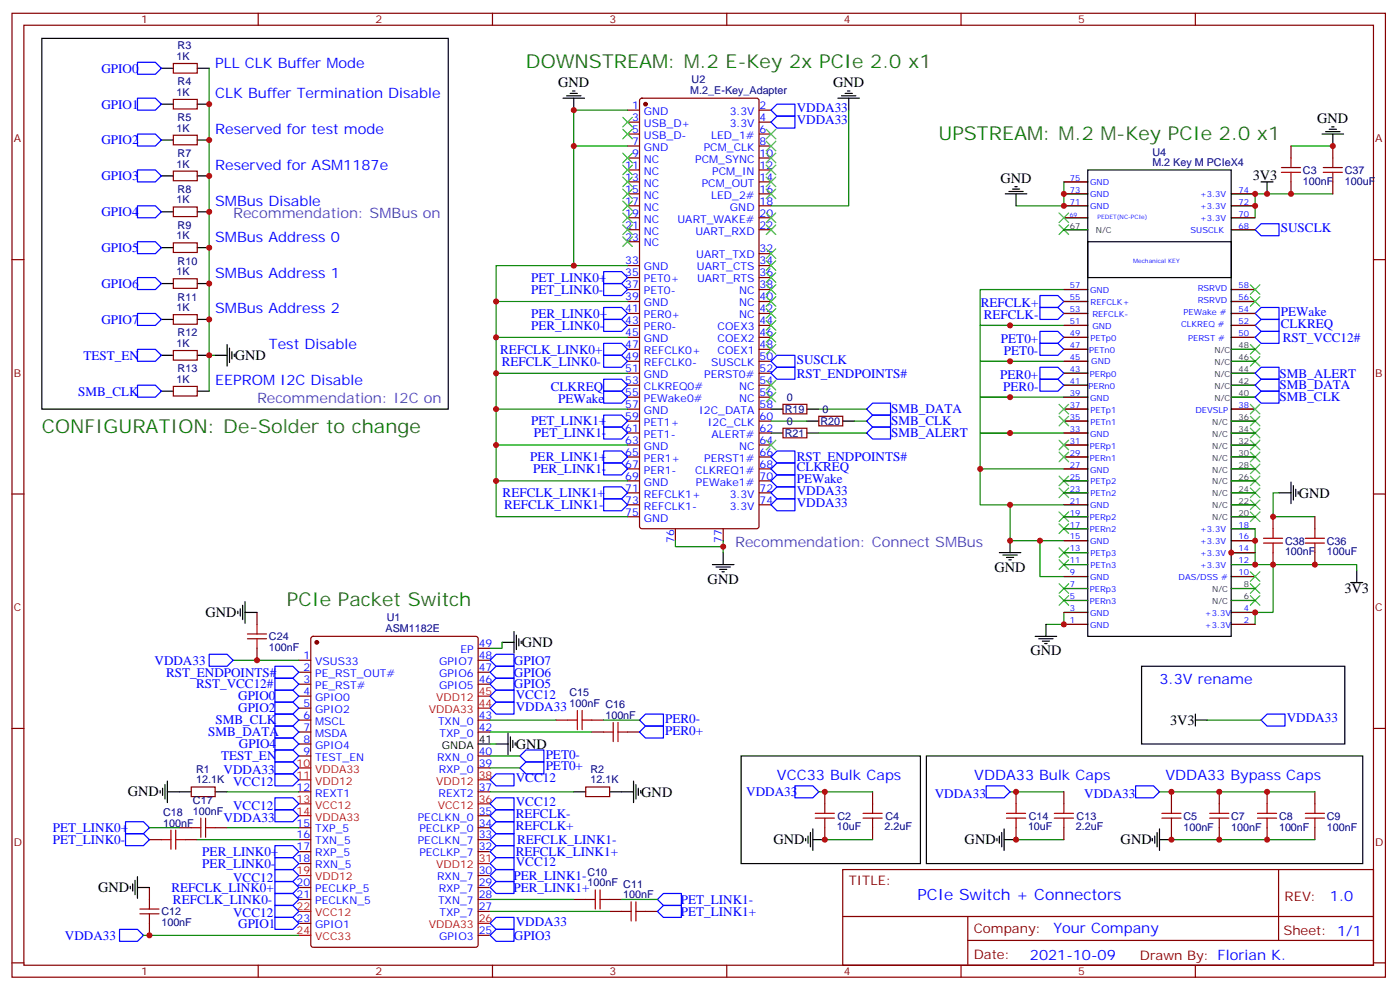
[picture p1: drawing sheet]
<svg xmlns="http://www.w3.org/2000/svg" width="413mm" height="292mm" viewBox="0 0 413 292" stroke-linecap="round" stroke-linejoin="round" font-family="sans-serif">
<g fill="none" stroke="#870000" stroke-width=".35">
<path d="M3.5 3.9h405.4v284.4h-405.4zM7.1 7.4h398.2v277.3h-398.2zM51.2 18.7h7v2.9h-7zM76.2 3.9v3.5M145.3 3.9v3.5M214.5 3.9v3.5M283.6 3.9v3.5M352.8 3.9v3.5M51.2 29.3h7v2.8h-7zM51.2 39.9h7v2.8h-7zM185.2 32.5h3.5M185.2 36h3.5"/>
<path d="M185.2 39.5h3.5M189 29.2l.4-.2h33.9l.7 .4v125.9l-.4 .6-34.2 .1-.6-.5-.1-125.8zM224 32.5h3.5M224 36h3.5M224 39.5h3.5M51.2 50.5h7v2.8h-7zM185.2 57.2h3.5M185.2 53.7h3.5M185.2 43.1h3.5M185.2 46.6h3.5M185.2 50.1h3.5M224 57.2h3.5"/>
<path d="M224 53.7h3.5M224 43.1h3.5M224 46.6h3.5M224 50.1h3.5M314 57.2h7M314 53.7h7M363.4 57.2h7M381 43.1v3.5M381 53.7v3.5M393.3 43.1v3.5M393.3 53.7v3.5M3.5 76.6h3.6"/>
<path d="M51.2 61.1h7v2.8h-7zM51.2 71.6h7v2.9h-7zM185.2 67.8h3.5M185.2 64.2h3.5M185.2 60.7h3.5M185.2 71.3h3.5M185.2 78.4h3.5M224 67.8h3.5M224 64.2h3.5M224 60.7h3.5M224 78.4h3.5M224 74.8h3.5"/>
<path d="M314 64.2h7M314 60.7h7M363.4 67.8h7M363.4 64.2h7M363.4 60.7h7M405.3 76.6h3.6M51.2 82.2h7v2.9h-7zM51.2 92.8h7v2.8h-7zM185.2 99.5h3.5M185.2 96h3.5M185.2 92.5h3.5M185.2 88.9h3.5"/>
<path d="M185.2 85.4h3.5M185.2 81.9h3.5M224 99.5h3.5M224 96h3.5M224 92.5h3.5M224 88.9h3.5M224 85.4h3.5M224 81.9h3.5M314 99.5h7M314 96h7M314 92.5h7M314 88.9h7"/>
<path d="M314 85.4h7M363.4 99.5h7M363.4 96h7M363.4 92.5h7M363.4 88.9h7M363.4 85.4h7M51.2 103.4h7v2.8h-7zM51.2 114h7v2.8h-7zM185.2 117.2h3.5M185.2 113.6h3.5M185.2 110.1h3.5M185.2 106.6h3.5"/>
<path d="M185.2 103h3.5M224 117.2h3.5M224 113.6h3.5M224 110.1h3.5M224 106.6h3.5M224 103h3.5M231.1 119.3h7v2.8h-7zM314 117.2h7M314 113.6h7M314 110.1h7M314 106.6h7M314 103h7"/>
<path d="M185.2 138.3h3.5M185.2 134.8h3.5M185.2 131.3h3.5M185.2 127.7h3.5M185.2 124.2h3.5M185.2 120.7h3.5M224 138.3h3.5M224 134.8h3.5M224 131.3h3.5M224 127.7h3.5M224 124.2h3.5M224 120.7h3.5"/>
<path d="M231.1 126.3h7v2.9h-7zM241.7 122.8h7v2.8h-7zM314 138.3h7M314 134.8h7M314 131.3h7M314 127.7h7M314 124.2h7M314 120.7h7M363.4 120.7h7M3.5 145.7h3.6M185.2 152.4h3.5M185.2 148.9h3.5"/>
<path d="M185.2 145.4h3.5M185.2 141.9h3.5M199.3 156v3.5M213.4 156v3.5M224 148.9h3.5M224 145.4h3.5M224 141.9h3.5M314 159.5h7M314 156h7M314 152.4h7M314 148.9h7M314 145.4h7"/>
<path d="M314 141.9h7M363.4 159.5h7M363.4 156h7M375.7 152.4v3.6M388.1 152.4v3.6M405.3 145.7h3.6M314 177.1h7M314 173.6h7M314 170.1h7M314 166.5h7M314 163h7M363.4 170.1h7"/>
<path d="M363.4 166.5h7M363.4 163h7M375.7 163v3.5M388.1 163v3.5M75.8 180.7v3.5M75.8 191.2v3.6M88.2 194.8h3.5M88.2 198.3h3.5M92 187.9l.4-.2h48l.7 .4v90.6l-.5 .7h-48.2l-.6-.4-.1-90.6zM141.1 194.8h3.5M141.1 198.3h3.5M141.1 191.2h3.5"/>
<path d="M314 184.2h7M314 180.7h7M363.4 184.2h7M363.4 180.7h7M3.5 214.9h3.6M88.2 201.8h3.5M88.2 205.4h3.5M88.2 208.9h3.5M88.2 212.4h3.5M88.2 215.9h3.5M88.2 219.5h3.5M141.1 201.8h3.5"/>
<path d="M141.1 212.4h3.5M141.1 215.9h3.5M164 212.4h3.6M174.6 212.4h3.6M174.6 215.9h3.6M185.2 215.9h3.5M405.3 214.9h3.6M56.4 232.2h7.1v2.8h-7.1zM88.2 223h3.5M88.2 233.6h3.5M141.1 223h3.5M141.1 233.6h3.5"/>
<path d="M141.1 226.5h3.5M172.9 232.2h7v2.8h-7zM243.4 233.6v3.5M257.5 233.6v3.5M299.9 233.6v3.5M314 233.6v3.5M345.7 233.6v3.5M359.8 233.6v3.5M373.9 233.6v3.5M388.1 233.6v3.5M44.1 247.7h3.5M52.9 244.2h3.5"/>
<path d="M54.7 247.7h3.5M63.5 244.2h3.5M88.2 244.2h3.5M88.2 247.7h3.5M88.2 251.2h3.5M88.2 254.7h3.5M141.1 244.2h3.5M141.1 247.7h3.5M141.1 251.2h3.5M141.1 258.3h3.5M141.1 240.6h3.5M243.4 244.2v3.5"/>
<path d="M248.7 256.5h156.6v28.2h-156.6zM257.5 244.2v3.5M299.9 244.2v3.5M314 244.2v3.5M345.7 244.2v3.5M359.8 244.2v3.5M373.9 244.2v3.5M377.3 256.5v20.9M388.1 244.2v3.5M44.1 261.8v3.5M44.1 272.4v3.5M88.2 261.8h3.5"/>
<path d="M88.2 265.3h3.5M88.2 272.4h3.5M141.1 261.8h3.5M141.1 265.3h3.5M141.1 275.9h3.5M141.1 268.9h3.5M169.3 265.3h3.6M179.9 265.3h3.5M179.9 268.9h3.5M190.5 268.9h3.5M248.7 270.4h156.5M285.6 277.4h119.6"/>
<path d="M285.6 270.4v14.1M3.5 284h3.6M76.2 284.7v3.6M145.3 284.7v3.6M214.5 284.7v3.6M283.6 284.7v3.6M352.8 284.7v3.6M405.3 284h3.6"/>
</g>
<g fill="#870000" stroke="#870000" stroke-width=".35">
<circle cx="93.5" cy="189.5" r=".53"/>
<circle cx="190.5" cy="30.7" r=".53"/>
</g>
<g fill="none" stroke="#f00" stroke-width=".35">
<path d="M141.1 208.9h3.5M141.1 205.4h3.5M88.2 226.5h3.5M88.2 230h3.5M88.2 237.1h3.5M141.1 230h3.5M141.1 237.1h3.5M88.2 240.6h3.5M88.2 258.3h3.5M141.1 254.7h3.5M88.2 268.9h3.5M88.2 275.9h3.5"/>
<path d="M141.1 272.4h3.5"/>
</g>
<g fill="none" stroke="#000" stroke-width=".35">
<path d="M12.3 11.3h120v109.4h-120zM47.6 20.1h3.6M47.6 30.7h3.6M58.2 20.1h3.5M58.2 30.7h3.5M166.2 29h6.3M167.2 28.3h4.2M168.3 27.6h2.1M169 26.8h.7M169.3 29v3.5M247.3 29h6.3M248.4 28.3h4.2"/>
<path d="M249.4 27.6h2.1M250.1 26.8h.7M250.5 29v3.5M390.2 39.5h6.3M391.2 38.8h4.3M392.3 38.1h2.1M393 37.4h.7M393.3 39.5v3.6M47.6 41.3h3.6M47.6 51.9h3.6M58.2 41.3h3.5M58.2 51.9h3.5"/>
<path d="M296.7 57.2h6.3M297.7 56.5h4.3M298.8 55.8h2.1M299.5 55.1h.7M299.9 57.2v3.5M321 50.1h42.4v137.6h-42.4zM372.2 53.7h3.5M373.9 53.7v3.5M47.6 62.5h3.6M47.6 73.1h3.6M58.2 62.5h3.5M58.2 73.1h3.5"/>
<path d="M321 71.3h42.4v10.6h-42.4zM47.6 83.6h3.6M47.6 94.2h3.6M58.2 83.6h3.5M58.2 94.2h3.5M47.6 104.8h3.6M47.6 115.4h3.6M58.2 104.8h3.5M58.2 115.4h3.5M63.5 104.8h3.5M67 101.6v6.4M67.7 102.7v4.2"/>
<path d="M68.4 103.8v2.1M69.1 104.5v.7M227.5 120.7h3.6M227.5 127.7h3.6M238.1 120.7h3.6M238.1 124.2h3.6M238.1 127.7h3.6M248.7 124.2h3.5M298.1 159.5v3.5M377.5 145.4h3.5M381 142.2v6.4M381.7 143.3v4.2"/>
<path d="M382.4 144.3v2.1M383.1 145v.7M70.9 179.6v2.1M71.6 178.5v4.3M72.3 177.5v6.3M210.3 166.5h6.3M211.3 167.3h4.2M212.4 168h2.1M213.1 168.7h.7M213.4 163v3.5M294.9 163h6.4M296 163.7h4.2"/>
<path d="M297 164.4h2.2M297.7 165.1h.7M398.6 171.8h3.6M400.4 168.3v3.5M70.2 180.3v.7M72.3 180.7h3.5M148.2 189.5h3.5M151.7 186.3v6.4M152.4 187.4v4.2M153.1 188.4v2.1M153.8 189.1v.7M305.5 187.7h6.4"/>
<path d="M306.6 188.4h4.2M307.6 189.1h2.1M308.3 189.8h.7M308.7 184.2v3.5M336.9 196.5h60v23h-60zM141.1 219.5h3.5M146.4 219.5h3.5M149.9 216.3v6.3M150.6 217.3v4.3M151.3 218.4v2.1M152 219.1v.7M352.8 212.4h3.5"/>
<path d="M352.8 210.6v3.6M47.3 233.2v.7M48 232.5v2.1M48.7 231.5v4.2M49.4 233.6h7M49.4 230.4v6.3M63.5 233.6h3.5M169.3 233.6h3.6M179.9 233.6h7.1M187 230.4v6.3M187.7 231.5v4.2M188.4 232.5v2.1"/>
<path d="M189.1 233.2v.7M218.7 223h52.9v31.7h-52.9zM273.4 223h128.8v31.7h-128.8zM39.9 259.7v4.2M40.6 258.6v6.4M237.8 247.3v.7M238.5 246.6v2.1M239.2 245.6v4.2M239.9 247.7h3.5M239.9 244.5v6.4M294.2 247.3v.7M294.9 246.6v2.1"/>
<path d="M295.6 245.6v4.2M296.3 247.7h3.6M296.3 244.5v6.4M340.1 247.3v.7M340.8 246.6v2.1M341.5 245.6v4.2M342.2 247.7h3.5M342.2 244.5v6.4M38.5 261.4v.7M39.2 260.7v2.2M40.6 261.8h3.5"/>
</g>
<g fill="none" stroke="#3c3" stroke-width=".35">
<path d="M183.8 34.6l2.8 2.8M183.8 38.1l2.8 2.9M186.6 34.6l-2.8 2.8M186.6 38.1l-2.8 2.9M226.1 38.1l2.9 2.9M229 38.1l-2.9 2.9M183.8 59.3l2.8 2.8M183.8 55.8l2.8 2.8M183.8 52.2l2.8 2.9M183.8 48.7l2.8 2.8M183.8 45.2l2.8 2.8M186.6 59.3l-2.8 2.8"/>
<path d="M186.6 55.8l-2.8 2.8M186.6 52.2l-2.8 2.9M186.6 48.7l-2.8 2.8M186.6 45.2l-2.8 2.8M226.1 41.7l2.9 2.8M226.1 45.2l2.9 2.8M226.1 48.7l2.9 2.8M226.1 52.2l2.9 2.9M226.1 55.8l2.9 2.8M229 41.7l-2.9 2.8M229 45.2l-2.9 2.8M229 48.7l-2.9 2.8"/>
<path d="M229 52.2l-2.9 2.9M229 55.8l-2.9 2.8M183.8 69.9l2.8 2.8M183.8 66.4l2.8 2.8M183.8 62.8l2.8 2.9M186.6 69.9l-2.8 2.8M186.6 66.4l-2.8 2.8M186.6 62.8l-2.8 2.9M226.1 62.8l2.9 2.9M226.1 66.4l2.9 2.8M226.1 73.4l2.9 2.8M226.1 76.9l2.9 2.9"/>
<path d="M229 62.8l-2.9 2.9M229 66.4l-2.9 2.8M229 73.4l-2.9 2.8M229 76.9l-2.9 2.9M312.6 66.4l2.8 2.8M312.6 62.8l2.8 2.9M315.4 66.4l-2.8 2.8M315.4 62.8l-2.8 2.9M226.1 80.5l2.9 2.8M226.1 84l2.9 2.8M226.1 87.5l2.9 2.8M226.1 91.1l2.9 2.8"/>
<path d="M226.1 94.6l2.9 2.8M226.1 98.1l2.9 2.8M229 80.5l-2.9 2.8M229 84l-2.9 2.8M229 87.5l-2.9 2.8M229 91.1l-2.9 2.8M229 94.6l-2.9 2.8M229 98.1l-2.9 2.8M369 84l2.8 2.8M369 87.5l2.8 2.8M371.8 84l-2.8 2.8M371.8 87.5l-2.8 2.8"/>
<path d="M226.1 101.6l2.9 2.9M226.1 112.2l2.9 2.8M226.1 115.7l2.9 2.9M229 101.6l-2.9 2.9M229 112.2l-2.9 2.8M229 115.7l-2.9 2.9M312.6 119.3l2.8 2.8M315.4 119.3l-2.8 2.8M369 101.6l2.8 2.9M369 105.2l2.8 2.8M369 119.3l2.8 2.8M371.8 101.6l-2.8 2.9"/>
<path d="M371.8 105.2l-2.8 2.8M371.8 119.3l-2.8 2.8M226.1 129.9l2.9 2.8M229 129.9l-2.9 2.8M312.6 122.8l2.8 2.8M312.6 129.9l2.8 2.8M312.6 133.4l2.8 2.8M315.4 122.8l-2.8 2.8M315.4 129.9l-2.8 2.8M315.4 133.4l-2.8 2.8M369 122.8l2.8 2.8M369 126.3l2.8 2.9"/>
<path d="M369 129.9l2.8 2.8M369 133.4l2.8 2.8M369 136.9l2.8 2.8M371.8 122.8l-2.8 2.8M371.8 126.3l-2.8 2.9M371.8 129.9l-2.8 2.8M371.8 133.4l-2.8 2.8M371.8 136.9l-2.8 2.8M312.6 140.4l2.8 2.9M312.6 144l2.8 2.8M312.6 151l2.8 2.8M312.6 154.6l2.8 2.8"/>
<path d="M315.4 140.4l-2.8 2.9M315.4 144l-2.8 2.8M315.4 151l-2.8 2.8M315.4 154.6l-2.8 2.8M369 140.4l2.8 2.9M369 144l2.8 2.8M369 147.5l2.8 2.8M369 151l2.8 2.8M371.8 140.4l-2.8 2.9M371.8 144l-2.8 2.8M371.8 147.5l-2.8 2.8M371.8 151l-2.8 2.8"/>
<path d="M312.6 161.6l2.8 2.8M312.6 165.1l2.8 2.9M312.6 172.2l2.8 2.8M312.6 175.7l2.8 2.8M315.4 161.6l-2.8 2.8M315.4 165.1l-2.8 2.9M315.4 172.2l-2.8 2.8M315.4 175.7l-2.8 2.8M369 172.2l2.8 2.8M369 175.7l2.8 2.8M369 168.7l2.8 2.8M371.8 172.2l-2.8 2.8"/>
<path d="M371.8 175.7l-2.8 2.8M371.8 168.7l-2.8 2.8"/>
</g>
<g fill="none" stroke="#008700" stroke-width=".35">
<path d="M61.7 20.1v84.7h1.8M185.2 32.5h-15.9v45.9h15.9M250.5 32.5v28.2h-23M169.3 43.1h15.9M314 57.2h7M321 53.7h-7v7h-14.1M363.4 57.2h7M381 43.1h12.3M393.3 57.2h-22.9v7h-7M169.3 78.4h-22.9v10.5h38.8M314 64.2h7M314 60.7h7"/>
<path d="M314 67.8h7M363.4 60.7h7M363.4 67.8h7M146.4 88.9v63.5h38.8M146.4 99.5h38.8M314 92.5h7M314 88.9h7M314 99.5h7M321 85.4h-31.7v10.6h8.8M321 96h-31.7v10.6h8.8M363.4 85.4h7M363.4 88.9h7"/>
<path d="M363.4 92.5h7M363.4 96h7M363.4 99.5h7M61.7 104.8v10.6M146.4 110.1h38.8M314 103h7M314 110.1h7M314 113.6h7M321 117.2h-31.7v10.5h8.8M321 106.6h-31.7v10.6h8.8M363.4 103h7M363.4 110.1h7"/>
<path d="M363.4 113.6h7M363.4 117.2h7M363.4 106.6h7M146.4 120.7h38.8M146.4 131.3h38.8M227.5 124.2h10.6M241.7 120.7h14.1M241.7 127.7h14.1M252.2 124.2h3.6M289.3 138.3h31.7M314 120.7h7M314 124.2h7"/>
<path d="M314 134.8h7M314 131.3h7M321 127.7h-31.7v21.2h8.8M363.4 120.7h7M363.4 124.2h7M363.4 134.8h7M363.4 131.3h7M363.4 138.3h7M363.4 127.7h7M146.4 141.9h38.8M199.3 159.5v1.8h14.1M213.4 159.5v3.5"/>
<path d="M306.9 159.5v10.6h14.1M314 141.9h7M314 145.4h7M314 152.4h7M314 156h7M321 148.9h-22.9v10.6h22.9M363.4 159.5h7v3.5h-7h7v3.5M363.4 156h7v3.5M363.4 141.9h7M363.4 145.4h7M363.4 152.4h7M363.4 148.9h7"/>
<path d="M377.5 145.4h-1.8v7h12.4M314 163h7M314 166.5h7M314 173.6h7M314 177.1h7M363.4 170.1h7M363.4 166.5h12.3M363.4 173.6h7M363.4 177.1h7M400.4 168.3v-1.8h-24.7v14.2h-5.3M68.8 194.8h19.4M148.2 189.5v1.7h-3.6"/>
<path d="M314 184.2h7M321 180.7h-7v3.5h-5.3M363.4 180.7h7v3.5h-7M144.6 219.5h1.8M144.6 212.4h19.4M144.6 215.9h30M178.2 212.4h10.5M356.3 212.4h15.9M67 233.6h21.2M144.6 233.6h24.7M144.6 223h8.9M144.6 226.5h8.9"/>
<path d="M241.7 233.6h15.8M298.1 233.6h15.9M342.2 233.6h45.9M44.1 244.2h8.8M58.2 247.7h30M67 244.2h21.2M243.4 247.7h14.1M299.9 247.7h14.1M345.7 247.7h42.4M42.3 275.9h45.9M144.6 265.3h24.7M144.6 268.9h35.3"/>
<path d="M183.4 265.3h10.6"/>
</g>
<g fill="none" stroke="#00f" stroke-width=".35">
<path d="M40.6 18.4h5.3l1.7 1.7-1.7 1.8h-5.3zM40.6 29h5.3l1.7 1.7-1.7 1.8h-5.3zM40.6 39.5h5.3l1.7 1.8-1.7 1.8h-5.3zM227.5 32.5l1.8-1.8h5.3v3.6h-5.3zM227.5 36l1.8-1.7h5.3v3.5h-5.3zM40.6 50.1h5.3l1.7 1.8-1.7 1.8h-5.3zM40.6 60.7h5.3l1.7 1.8-1.7 1.7h-5.3zM40.6 71.3h5.3l1.7 1.8-1.7 1.7h-5.3zM370.4 67.8l1.8-1.8h5.3v3.5h-5.3zM40.6 81.9h5.3l1.7 1.7-1.7 1.8h-5.3zM40.6 92.5h5.3l1.7 1.7-1.7 1.8h-5.3zM178.2 80.1h5.2l1.8 1.8-1.8 1.7h-5.2z"/>
<path d="M178.2 83.6h5.2l1.8 1.8-1.8 1.8h-5.2zM178.2 90.7h5.2l1.8 1.8-1.8 1.7h-5.2zM178.2 94.2h5.2l1.8 1.8-1.8 1.8h-5.2zM306.9 97.8h5.3l1.8 1.7-1.8 1.8h-5.3zM306.9 90.7h5.3l1.8 1.8-1.8 1.7h-5.3zM306.9 87.2h5.3l1.8 1.7-1.8 1.8h-5.3zM370.4 92.5l1.8-1.8h5.3v3.5h-5.3zM370.4 96l1.8-1.8h5.3v3.6h-5.3zM370.4 99.5l1.8-1.7h5.3v3.5h-5.3zM40.6 103h5.3l1.7 1.8-1.7 1.8h-5.3zM40.6 113.6h5.3l1.7 1.8-1.7 1.8h-5.3zM178.2 111.9h5.2l1.8 1.7-1.8 1.8h-5.2z"/>
<path d="M178.2 115.4h5.2l1.8 1.8-1.8 1.7h-5.2zM178.2 101.3h5.2l1.8 1.7-1.8 1.8h-5.2zM178.2 104.8h5.2l1.8 1.8-1.8 1.7h-5.2zM227.5 110.1l1.8-1.8h5.3v3.6h-5.3zM227.5 106.6l1.8-1.8h5.3v3.5h-5.3zM306.9 111.9h5.3l1.8 1.7-1.8 1.8h-5.3zM306.9 108.3h5.3l1.8 1.8-1.8 1.8h-5.3zM306.9 101.3h5.3l1.8 1.7-1.8 1.8h-5.3zM370.4 110.1l1.8-1.8h5.3v3.6h-5.3zM370.4 113.6l1.8-1.7h5.3v3.5h-5.3zM370.4 117.2l1.8-1.8h5.3v3.5h-5.3zM178.2 122.4h5.2l1.8 1.8-1.8 1.8h-5.2z"/>
<path d="M178.2 126h5.2l1.8 1.7-1.8 1.8h-5.2zM178.2 136.6h5.2l1.8 1.7-1.8 1.8h-5.2zM178.2 133h5.2l1.8 1.8-1.8 1.8h-5.2zM227.5 138.3l1.8-1.7h5.3v3.5h-5.3zM227.5 134.8l1.8-1.8h5.3v3.6h-5.3zM255.8 127.7l1.7-1.7h5.3v3.5h-5.3zM255.8 120.7l1.7-1.8h5.3v3.5h-5.3zM255.8 124.2l1.7-1.8h5.3v3.6h-5.3zM178.2 147.1h5.2l1.8 1.8-1.8 1.8h-5.2zM178.2 143.6h5.2l1.8 1.8-1.8 1.7h-5.2zM227.5 141.9l1.8-1.8h5.3v3.5h-5.3zM227.5 145.4l1.8-1.8h5.3v3.5h-5.3z"/>
<path d="M227.5 148.9l1.8-1.8h5.3v3.6h-5.3zM61.7 193h5.3l1.8 1.8-1.8 1.7h-5.3zM81.1 196.5h5.3l1.8 1.8-1.8 1.8h-5.3zM144.6 198.3l1.8-1.8h5.3v3.6h-5.3zM144.6 194.8l1.8-1.8h5.3v3.5h-5.3zM81.1 203.6h5.3l1.8 1.8-1.8 1.7h-5.3zM81.1 207.1h5.3l1.8 1.8-1.8 1.7h-5.3zM81.1 217.7h5.3l1.8 1.8-1.8 1.7h-5.3zM81.1 214.2h5.3l1.8 1.7-1.8 1.8h-5.3zM81.1 210.6h5.3l1.8 1.8-1.8 1.8h-5.3zM81.1 200.1h5.3l1.8 1.7-1.8 1.8h-5.3zM144.6 208.9l1.8-1.8h5.3v3.5h-5.3z"/>
<path d="M144.6 205.4l1.8-1.8h5.3v3.5h-5.3zM146.4 200.1h5.3v3.5h-5.3l-1.8-1.8zM188.7 215.9l1.8-1.7h5.3v3.5h-5.3zM188.7 212.4l1.8-1.8h5.3v3.6h-5.3zM372.2 212.4l1.7-1.8h5.3v3.6h-5.3zM81.1 238.9h5.3l1.8 1.7-1.8 1.8h-5.3zM81.1 224.8h5.3l1.8 1.7-1.8 1.8h-5.3zM81.1 221.2h5.3l1.8 1.8-1.8 1.8h-5.3zM81.1 235.3h5.3l1.8 1.8-1.8 1.8h-5.3zM81.1 228.3h5.3l1.8 1.7-1.8 1.8h-5.3zM144.6 237.1l1.8-1.8h5.3v3.6h-5.3zM144.6 230l1.8-1.7h5.3v3.5h-5.3z"/>
<path d="M153.5 223l1.7-1.8h5.3v3.6h-5.3zM155.2 224.8h5.3v3.5h-5.3l-1.7-1.8zM234.6 231.8h5.3l1.8 1.8-1.8 1.7h-5.3zM291 231.8h5.3l1.8 1.8-1.8 1.7h-5.3zM335.1 231.8h5.3l1.8 1.8-1.8 1.7h-5.3zM37 242.4h5.3l1.8 1.8-1.8 1.7h-5.3zM37 245.9h5.3l1.8 1.8-1.8 1.7h-5.3zM81.1 249.4h5.3l1.8 1.8-1.8 1.8h-5.3zM81.1 253h5.3l1.8 1.7-1.8 1.8h-5.3zM81.1 256.5h5.3l1.8 1.8-1.8 1.7h-5.3zM144.6 244.2l1.8-1.8h5.3v3.5h-5.3zM144.6 240.6l1.8-1.7h5.3v3.5h-5.3z"/>
<path d="M144.6 251.2l1.8-1.8h5.3v3.6h-5.3zM144.6 247.7l1.8-1.8h5.3v3.5h-5.3zM144.6 254.7l1.8-1.7h5.3v3.5h-5.3zM146.4 256.5h5.3v3.5h-5.3l-1.8-1.7zM35.3 274.1h5.3l1.7 1.8-1.7 1.8h-5.3zM81.1 270.6h5.3l1.8 1.8-1.8 1.7h-5.3zM81.1 260h5.3l1.8 1.8-1.8 1.8h-5.3zM81.1 263.6h5.3l1.8 1.7-1.8 1.8h-5.3zM81.1 267.1h5.3l1.8 1.8-1.8 1.7h-5.3zM144.6 272.4l1.8-1.8h5.3v3.5h-5.3zM144.6 275.9l1.8-1.8h5.3v3.6h-5.3zM144.6 261.8l1.8-1.8h5.3v3.6h-5.3z"/>
<path d="M194 268.9l1.8-1.8h5.3v3.5h-5.3zM195.8 263.6h5.3v3.5h-5.3l-1.8-1.8z"/>
</g>
<g fill="none" stroke="#333" stroke-width=".35">
<path d="M314 67.8h7M363.4 117.2h7M363.4 113.6h7M363.4 110.1h7M363.4 106.6h7M363.4 103h7M363.4 138.3h7M363.4 134.8h7M363.4 131.3h7M363.4 127.7h7M363.4 124.2h7M363.4 152.4h7"/>
<path d="M363.4 148.9h7M363.4 145.4h7M363.4 141.9h7M363.4 177.1h7M363.4 173.6h7"/>
</g>
<g fill="none" stroke="#a10000" stroke-width=".35">
<path d="M378.2 50.8h5.6M378.2 49.4h5.6M381 46.6v2.8M381 50.8v2.9M390.5 50.8h5.7M390.5 49.4h5.7M393.3 46.6v2.8M393.3 50.8v2.9M372.9 158.8h5.6M375.7 156v2.8M385.2 158.8h5.7M388.1 156v2.8"/>
<path d="M372.9 160.2h5.6M375.7 160.2v2.8M385.2 160.2h5.7M388.1 160.2v2.8M73 188.4h5.7M73 187h5.7M75.8 184.2v2.8M75.8 188.4v2.8M167.6 212.4h2.8M170.4 209.6v5.6M171.8 209.6v5.6M171.8 212.4h2.8"/>
<path d="M178.2 215.9h2.8M181 213.1v5.7M182.4 213.1v5.7M182.4 215.9h2.8M240.6 239.9h5.6M243.4 237.1v2.8M254.7 239.9h5.6M257.5 237.1v2.8M297 239.9h5.7M299.9 237.1v2.8M311.1 239.9h5.7M314 237.1v2.8"/>
<path d="M342.9 239.9h5.6M345.7 237.1v2.8M357 239.9h5.7M359.8 237.1v2.8M371.1 239.9h5.7M373.9 237.1v2.8M385.2 239.9h5.7M388.1 237.1v2.8M47.6 247.7h2.8M50.4 244.9v5.6M51.9 244.9v5.6M51.9 247.7h2.8"/>
<path d="M56.4 244.2h2.9M59.3 241.3v5.7M60.7 241.3v5.7M60.7 244.2h2.8M240.6 241.3h5.6M243.4 241.3v2.9M254.7 241.3h5.6M257.5 241.3v2.9M297 241.3h5.7M299.9 241.3v2.9M311.1 241.3h5.7M314 241.3v2.9"/>
<path d="M342.9 241.3h5.6M345.7 241.3v2.9M357 241.3h5.7M359.8 241.3v2.9M371.1 241.3h5.7M373.9 241.3v2.9M385.2 241.3h5.7M388.1 241.3v2.9M41.3 269.6h5.6M41.3 268.1h5.6M44.1 265.3v2.8M44.1 269.6v2.8"/>
<path d="M172.9 265.3h2.8M175.7 262.5v5.6M177.1 262.5v5.6M177.1 265.3h2.8M183.4 268.9h2.9M186.3 266v5.7M187.7 266v5.7M187.7 268.9h2.8"/>
</g>
<g fill="#c00">
<circle cx="289.3" cy="138.3" r=".88"/>
<circle cx="370.4" cy="60.7" r=".88"/>
<circle cx="306.9" cy="159.5" r=".88"/>
<circle cx="314" cy="184.2" r=".88"/>
<circle cx="314" cy="60.7" r=".88"/>
<circle cx="314" cy="57.2" r=".88"/>
<circle cx="298.1" cy="96" r=".88"/>
<circle cx="298.1" cy="106.6" r=".88"/>
<circle cx="298.1" cy="117.2" r=".88"/>
<circle cx="298.1" cy="127.7" r=".88"/>
<circle cx="298.1" cy="148.9" r=".88"/>
<circle cx="298.1" cy="159.5" r=".88"/>
<circle cx="345.7" cy="233.6" r=".88"/>
<circle cx="359.8" cy="233.6" r=".88"/>
<circle cx="373.9" cy="233.6" r=".88"/>
<circle cx="345.7" cy="247.7" r=".88"/>
<circle cx="243.4" cy="247.7" r=".88"/>
<circle cx="243.4" cy="233.6" r=".88"/>
<circle cx="299.9" cy="233.6" r=".88"/>
<circle cx="299.9" cy="247.7" r=".88"/>
<circle cx="373.9" cy="247.7" r=".88"/>
<circle cx="359.8" cy="247.7" r=".88"/>
<circle cx="61.7" cy="30.7" r=".88"/>
<circle cx="61.7" cy="41.3" r=".88"/>
<circle cx="61.7" cy="51.9" r=".88"/>
<circle cx="61.7" cy="62.5" r=".88"/>
<circle cx="61.7" cy="73.1" r=".88"/>
<circle cx="61.7" cy="83.6" r=".88"/>
<circle cx="61.7" cy="94.2" r=".88"/>
<circle cx="61.7" cy="104.8" r=".88"/>
<circle cx="44.1" cy="275.9" r=".88"/>
<circle cx="169.3" cy="78.4" r=".88"/>
<circle cx="169.3" cy="32.5" r=".88"/>
<circle cx="169.3" cy="43.1" r=".88"/>
<circle cx="146.4" cy="88.9" r=".88"/>
<circle cx="146.4" cy="141.9" r=".88"/>
<circle cx="146.4" cy="131.3" r=".88"/>
<circle cx="146.4" cy="120.7" r=".88"/>
<circle cx="146.4" cy="110.1" r=".88"/>
<circle cx="146.4" cy="99.5" r=".88"/>
<circle cx="75.8" cy="194.8" r=".88"/>
<circle cx="370.4" cy="57.2" r=".88"/>
<circle cx="373.9" cy="57.2" r=".88"/>
<circle cx="213.4" cy="161.3" r=".88"/>
<circle cx="375.7" cy="152.4" r=".88"/>
<circle cx="381" cy="57.2" r=".88"/>
<circle cx="393.3" cy="43.1" r=".88"/>
<circle cx="370.4" cy="180.7" r=".88"/>
<circle cx="388.1" cy="166.5" r=".88"/>
<circle cx="375.7" cy="166.5" r=".88"/>
<circle cx="370.4" cy="166.5" r=".88"/>
<circle cx="363.4" cy="163" r=".88"/>
<circle cx="370.4" cy="159.5" r=".88"/>
</g>
<g font-size="5.6" fill="#360">
<text x="155.2" y="20.1">DOWNSTREAM: M.2 E-Key 2x PCIe 2.0 x1</text>
<text x="276.9" y="41.3">UPSTREAM: M.2 M-Key PCIe 2.0 x1</text>
<text x="12.3" y="127.7">CONFIGURATION: De-Solder to change</text>
<text x="84.7" y="178.9">PCIe Packet Switch</text>
</g>
<text font-size="4.6" fill="#00f" x="270.8" y="265.5">PCIe Switch + Connectors</text>
<g font-size="4.2" fill="#00f">
<text x="63.5" y="20.1">PLL CLK Buffer Mode</text>
<text x="63.5" y="29">CLK Buffer Termination Disable</text>
<text x="63.5" y="39.5">Reserved for test mode</text>
<text x="63.5" y="50.1">Reserved for ASM1187e</text>
<text x="63.5" y="60.7">SMBus Disable</text>
<text x="63.5" y="71.3">SMBus Address 0</text>
<text x="63.5" y="81.9">SMBus Address 1</text>
<text x="63.5" y="92.5">SMBus Address 2</text>
<text x="79.4" y="103">Test Disable</text>
<text x="63.5" y="113.6">EEPROM I2C Disable</text>
<text x="342.2" y="201.8">3.3V rename</text>
<text x="229.3" y="230">VCC33 Bulk Caps</text>
<text x="287.5" y="230">VDDA33 Bulk Caps</text>
<text x="344" y="230">VDDA33 Bypass Caps</text>
<text x="392.5" y="265.8">1.0</text>
<text x="310.9" y="275.3">Your Company</text>
<text x="304" y="283.1">2021-10-09</text>
</g>
<g font-size="4.2">
<text x="164.7" y="25.7">GND</text>
<text x="245.9" y="25.7">GND</text>
<text x="388.8" y="36.3">GND</text>
<text x="295.3" y="54">GND</text>
<text x="369.7" y="53">3V3</text>
<text x="69.3" y="106.2">GND</text>
<text x="383.3" y="146.8">GND</text>
<text x="208.8" y="172.2">GND</text>
<text x="293.5" y="168.7">GND</text>
<text x="396.8" y="175">3V3</text>
<text x="60.7" y="182.1">GND</text>
<text x="154" y="190.9">GND</text>
<text x="304.1" y="193.4">GND</text>
<text x="345.3" y="213.8">3V3</text>
<text x="152.2" y="220.9">GND</text>
<text x="37.7" y="234.9">GND</text>
<text x="189.3" y="235">GND</text>
<text x="228.2" y="249.1">GND</text>
<text x="284.7" y="249.1">GND</text>
<text x="330.7" y="249.1">GND</text>
<text x="28.9" y="263.2">GND</text>
</g>
<g font-size="4.2" fill="#639">
<text x="68.8" y="64.2">Recommendation: SMBus on</text>
<text x="75.8" y="118.9">Recommendation: I2C on</text>
<text x="217" y="161.3">Recommendation: Connect SMBus</text>
</g>
<g font-size="3.9" fill="#00f">
<text x="29.9" y="21.4">GPIO0</text>
<text x="29.9" y="32">GPIO1</text>
<text x="235.1" y="33.1">VDDA33</text>
<text x="235.1" y="36.7">VDDA33</text>
<text x="29.9" y="42.6">GPIO2</text>
<text x="29.9" y="53.2">GPIO3</text>
<text x="29.9" y="63.8">GPIO4</text>
<text x="378" y="68.5">SUSCLK</text>
<text x="29.9" y="74.4">GPIO5</text>
<text x="156.7" y="83.1">PET_LINK0+</text>
<text x="29.9" y="84.9">GPIO6</text>
<text x="156.7" y="86.7">PET_LINK0-</text>
<text x="29.9" y="95.5">GPIO7</text>
<text x="156.7" y="93.7">PER_LINK0+</text>
<text x="289.4" y="90.7">REFCLK+</text>
<text x="290.3" y="94.2">REFCLK-</text>
<text x="378" y="93.2">PEWake</text>
<text x="156.7" y="97.3">PER_LINK0-</text>
<text x="295.4" y="101.3">PET0+</text>
<text x="378" y="96.7">CLKREQ</text>
<text x="378.6" y="100.8">RST_VCC12#</text>
<text x="24.7" y="106.1">TEST_EN</text>
<text x="147.6" y="104.3">REFCLK_LINK0+</text>
<text x="148.1" y="107.8">REFCLK_LINK0-</text>
<text x="235.1" y="107.3">SUSCLK</text>
<text x="296.3" y="104.8">PET0-</text>
<text x="235.1" y="111.4">RST_ENDPOINTS#</text>
<text x="295.2" y="111.9">PER0+</text>
<text x="377.6" y="111.4">SMB_ALERT</text>
<text x="23" y="116.7">SMB_CLK</text>
<text x="162.6" y="115.3">CLKREQ</text>
<text x="164.8" y="119">PEWake</text>
<text x="296.1" y="115.4">PER0-</text>
<text x="377.6" y="114.9">SMB_DATA</text>
<text x="377.6" y="118.4">SMB_CLK</text>
<text x="156.7" y="125.4">PET_LINK1+</text>
<text x="263" y="121.9">SMB_DATA</text>
<text x="263" y="125.5">SMB_CLK</text>
<text x="157.6" y="128.9">PET_LINK1-</text>
<text x="263" y="129">SMB_ALERT</text>
<text x="156.5" y="135.9">PER_LINK1+</text>
<text x="235.1" y="136.1">RST_ENDPOINTS#</text>
<text x="157.4" y="139.6">PER_LINK1-</text>
<text x="235.1" y="139.1">CLKREQ</text>
<text x="235.1" y="142.6">PEWake</text>
<text x="148.3" y="146.6">REFCLK_LINK1+</text>
<text x="235.1" y="146">VDDA33</text>
<text x="235.1" y="149.6">VDDA33</text>
<text x="148.8" y="150.2">REFCLK_LINK1-</text>
<text x="45.6" y="196">VDDA33</text>
<text x="151.7" y="196">GPIO7</text>
<text x="49" y="199.6">RST_ENDPOINTS#</text>
<text x="57.9" y="203.1">RST_VCC12#</text>
<text x="151.7" y="203.1">GPIO5</text>
<text x="151.7" y="199.6">GPIO6</text>
<text x="70.3" y="206.6">GPIO0</text>
<text x="152.2" y="206.1">VCC12</text>
<text x="152.2" y="209.6">VDDA33</text>
<text x="63.6" y="213.7">SMB_CLK</text>
<text x="70.3" y="210.1">GPIO2</text>
<text x="196.3" y="213.2">PER0-</text>
<text x="379.8" y="213.1">VDDA33</text>
<text x="61.4" y="217.2">SMB_DATA</text>
<text x="70.5" y="220.7">GPIO4</text>
<text x="196.3" y="216.7">PER0+</text>
<text x="65.2" y="224.3">TEST_EN</text>
<text x="161" y="223.7">PET0-</text>
<text x="161" y="227.2">PET0+</text>
<text x="66" y="228.3">VDDA33</text>
<text x="68.8" y="231.8">VCC12</text>
<text x="152.2" y="230.8">VCC12</text>
<text x="68.8" y="238.9">VCC12</text>
<text x="152.2" y="237.9">VCC12</text>
<text x="220.2" y="234.8">VDDA33</text>
<text x="275.9" y="235.4">VDDA33</text>
<text x="320" y="235.4">VDDA33</text>
<text x="15.6" y="245.4">PET_LINK0+</text>
<text x="66" y="242.4">VDDA33</text>
<text x="152.2" y="244.9">REFCLK+</text>
<text x="152.2" y="241.4">REFCLK-</text>
<text x="15.6" y="248.9">PET_LINK0-</text>
<text x="152.6" y="248.9">REFCLK_LINK1-</text>
<text x="59.7" y="252.5">PER_LINK0+</text>
<text x="59.7" y="256">PER_LINK0-</text>
<text x="152.2" y="252.5">REFCLK_LINK1+</text>
<text x="152.2" y="255.5">VCC12</text>
<text x="50.6" y="263.1">REFCLK_LINK0+</text>
<text x="68.8" y="260">VCC12</text>
<text x="151.6" y="263.1">PER_LINK1+</text>
<text x="151.6" y="259.6">PER_LINK1-</text>
<text x="51" y="266.6">REFCLK_LINK0-</text>
<text x="200.9" y="266.7">PET_LINK1-</text>
<text x="68.8" y="270.6">VCC12</text>
<text x="70.3" y="273.6">GPIO1</text>
<text x="152.2" y="273.1">VDDA33</text>
<text x="200.9" y="270.2">PET_LINK1+</text>
<text x="19.1" y="277.2">VDDA33</text>
<text x="151.7" y="277.2">GPIO3</text>
</g>
<g font-size="3.9" fill="#800">
<text x="250.5" y="261.1">TITLE:</text>
<text x="379.1" y="265.8">REV:</text>
<text x="287.4" y="275.3">Company:</text>
<text x="378.7" y="275.9">Sheet: 1/1</text>
<text x="287.4" y="283">Date:</text>
<text x="336.4" y="283.1">Drawn By: Florian K.</text>
</g>
<g font-size="3.2" fill="#800">
<text x="41.6" y="6.9">1</text>
<text x="110.8" y="6.9">2</text>
<text x="179.9" y="6.9">3</text>
<text x="249.1" y="6.9">4</text>
<text x="318.2" y="6.9">5</text>
<text x="4.1" y="42">A</text>
<text x="405.9" y="42">A</text>
<text x="4.1" y="111.2">B</text>
<text x="405.9" y="111.2">B</text>
<text x="4.1" y="180.3">C</text>
<text x="405.9" y="180.3">C</text>
<text x="4.1" y="249.4">D</text>
<text x="405.9" y="249.4">D</text>
<text x="41.6" y="287.7">1</text>
<text x="110.8" y="287.7">2</text>
<text x="179.9" y="287.7">3</text>
<text x="249.1" y="287.7">4</text>
<text x="318.2" y="287.7">5</text>
</g>
<g font-size="3.2" fill="#000080">
<text x="52.1" y="17.7">1K</text>
<text x="52.4" y="14.6">R3</text>
<text x="52.1" y="28.3">1K</text>
<text x="52.4" y="25.1">R4</text>
<text x="203.7" y="27.7">M.2_E-Key_Adapter</text>
<text x="204.1" y="24.5">U2</text>
<text x="52.4" y="35.7">R5</text>
<text x="52.1" y="38.8">1K</text>
<text x="52.4" y="46.3">R7</text>
<text x="340.1" y="45.9">U4</text>
<text x="52.1" y="49.4">1K</text>
<text x="340.1" y="49.1">M.2 Key M PCIeX4</text>
<text x="384.5" y="51.3">C3</text>
<text x="396.9" y="51.3">C37</text>
<text x="52.4" y="56.9">R8</text>
<text x="384.5" y="54.5">100nF</text>
<text x="396.9" y="54.4">100uF</text>
<text x="52.1" y="60">1K</text>
<text x="52.1" y="70.6">1K</text>
<text x="52.4" y="67.5">R9</text>
<text x="52.1" y="81.2">1K</text>
<text x="52.4" y="78.1">R10</text>
<text x="52.4" y="88.6">R11</text>
<text x="52.1" y="91.8">1K</text>
<text x="52.4" y="99.2">R12</text>
<text x="52.1" y="102.3">1K</text>
<text x="52.1" y="112.9">1K</text>
<text x="52.4" y="109.8">R13</text>
<text x="232.2" y="118.2">0</text>
<text x="231.6" y="121.8">R19</text>
<text x="232.2" y="125.3">0</text>
<text x="242.2" y="125.3">R20</text>
<text x="242.8" y="121.7">0</text>
<text x="231.6" y="128.9">R21</text>
<text x="379.2" y="160.6">C38</text>
<text x="391.6" y="160.6">C36</text>
<text x="379.2" y="163.9">100nF</text>
<text x="391.6" y="163.8">100uF</text>
<text x="114.2" y="183.2">U1</text>
<text x="79.4" y="188.9">C24</text>
<text x="113.8" y="186.4">ASM1182E</text>
<text x="79.4" y="192">100nF</text>
<text x="168.1" y="208.5">100nF C16</text>
<text x="168.1" y="205.4">C15</text>
<text x="178.7" y="212.1">100nF</text>
<text x="57.9" y="227.9">R1</text>
<text x="174.3" y="227.9">R2</text>
<text x="57.9" y="231.1">12.1K</text>
<text x="174.3" y="231.1">12.1K</text>
<text x="57" y="237.1">C17</text>
<text x="48.1" y="243.8">100nF</text>
<text x="48.1" y="240.7">C18</text>
<text x="57" y="240.3">100nF</text>
<text x="246.9" y="244.9">10uF</text>
<text x="247.2" y="241.8">C2</text>
<text x="261.1" y="244.9">2.2uF</text>
<text x="261.3" y="241.8">C4</text>
<text x="303.4" y="244.9">10uF</text>
<text x="303.6" y="241.8">C14</text>
<text x="317.5" y="244.9">2.2uF</text>
<text x="317.7" y="241.8">C13</text>
<text x="349.2" y="245">100nF</text>
<text x="349.2" y="241.8">C5</text>
<text x="363.4" y="245">100nF</text>
<text x="363.4" y="241.8">C7</text>
<text x="377.5" y="245">100nF</text>
<text x="377.5" y="241.8">C8</text>
<text x="391.6" y="245">100nF</text>
<text x="391.6" y="241.8">C9</text>
<text x="173.4" y="261.4">100nF C11</text>
<text x="173.4" y="258.3">C10</text>
<text x="184" y="265">100nF</text>
<text x="47.6" y="273.2">100nF</text>
<text x="47.6" y="270">C12</text>
</g>
<g font-size="3.2" fill="#00f">
<text x="186.5" y="32.1">1</text>
<text x="186.5" y="35.7">3</text>
<text x="190" y="33.9">GND</text>
<text x="215.4" y="33.9">3.3V</text>
<text x="224.2" y="35.7">4</text>
<text x="224.2" y="32.1">2</text>
<text x="186.5" y="39.2">5</text>
<text x="190" y="37.4">USB_D+</text>
<text x="190" y="41">USB_D-</text>
<text x="209.9" y="41">LED_1#</text>
<text x="215.4" y="37.4">3.3V</text>
<text x="224.2" y="39.2">6</text>
<text x="186.5" y="42.7">7</text>
<text x="186.5" y="46.2">9</text>
<text x="190" y="44.5">GND</text>
<text x="207.7" y="44.5">PCM_CLK</text>
<text x="224.2" y="46.2">10</text>
<text x="224.2" y="42.7">8</text>
<text x="184.5" y="49.8">11</text>
<text x="184.5" y="53.3">13</text>
<text x="190" y="48">NC</text>
<text x="190" y="51.5">NC</text>
<text x="205.2" y="48">PCM_SYNC</text>
<text x="210.2" y="51.5">PCM_IN</text>
<text x="224.2" y="53.3">14</text>
<text x="224.2" y="49.8">12</text>
<text x="184.5" y="56.8">15</text>
<text x="190" y="55.1">NC</text>
<text x="190" y="58.6">NC</text>
<text x="207.1" y="55.1">PCM_OUT</text>
<text x="209.9" y="58.6">LED_2#</text>
<text x="224.2" y="56.8">16</text>
<text x="184.5" y="60.4">17</text>
<text x="184.5" y="63.9">19</text>
<text x="190" y="62.1">NC</text>
<text x="190" y="65.7">NC</text>
<text x="199.9" y="65.7">UART_WAKE#</text>
<text x="215.4" y="62.1">GND</text>
<text x="224.2" y="63.9">20</text>
<text x="224.2" y="60.4">18</text>
<text x="184.5" y="67.4">21</text>
<text x="184.5" y="70.9">23</text>
<text x="190" y="69.2">NC</text>
<text x="205.2" y="69.2">UART_RXD</text>
<text x="224.2" y="67.4">22</text>
<text x="184.5" y="78">33</text>
<text x="190" y="72.7">NC</text>
<text x="205.5" y="76.2">UART_TXD</text>
<text x="224.2" y="78">34</text>
<text x="224.2" y="74.5">32</text>
<text x="184.5" y="81.5">35</text>
<text x="190" y="79.8">GND</text>
<text x="190" y="83.3">PET0+</text>
<text x="205.7" y="79.8">UART_CTS</text>
<text x="205.7" y="83.3">UART_RTS</text>
<text x="224.2" y="81.5">36</text>
<text x="184.5" y="85.1">37</text>
<text x="184.5" y="88.6">39</text>
<text x="190" y="86.8">PET0-</text>
<text x="218.1" y="86.8">NC</text>
<text x="224.2" y="88.6">40</text>
<text x="224.2" y="85.1">38</text>
<text x="184.5" y="92.1">41</text>
<text x="184.5" y="95.6">43</text>
<text x="190" y="90.3">GND</text>
<text x="190" y="93.9">PER0+</text>
<text x="218.1" y="93.9">NC</text>
<text x="218.1" y="90.3">NC</text>
<text x="224.2" y="95.6">44</text>
<text x="224.2" y="92.1">42</text>
<text x="184.5" y="99.2">45</text>
<text x="190" y="97.4">PER0-</text>
<text x="190" y="100.9">GND</text>
<text x="211.8" y="100.9">COEX2</text>
<text x="211.8" y="97.4">COEX3</text>
<text x="224.2" y="99.2">46</text>
<text x="184.5" y="102.7">47</text>
<text x="184.5" y="106.2">49</text>
<text x="190" y="104.5">REFCLK0+</text>
<text x="190" y="108">REFCLK0-</text>
<text x="209.9" y="108">SUSCLK</text>
<text x="211.8" y="104.5">COEX1</text>
<text x="224.2" y="106.2">50</text>
<text x="224.2" y="102.7">48</text>
<text x="184.5" y="109.7">51</text>
<text x="184.5" y="113.3">53</text>
<text x="190" y="111.5">GND</text>
<text x="207.8" y="111.5">PERST0#</text>
<text x="224.2" y="113.3">54</text>
<text x="224.2" y="109.7">52</text>
<text x="184.5" y="116.8">55</text>
<text x="190" y="115">CLKREQ0#</text>
<text x="190" y="118.6">PEWake0#</text>
<text x="218.1" y="118.6">NC</text>
<text x="218.1" y="115">NC</text>
<text x="224.2" y="116.8">56</text>
<text x="184.5" y="120.3">57</text>
<text x="184.5" y="123.9">59</text>
<text x="190" y="122.1">GND</text>
<text x="190" y="125.6">PET1+</text>
<text x="206.4" y="122.1">I2C_DATA</text>
<text x="208.9" y="125.6">I2C_CLK</text>
<text x="224.2" y="123.9">60</text>
<text x="224.2" y="120.3">58</text>
<text x="184.5" y="127.4">61</text>
<text x="184.5" y="130.9">63</text>
<text x="190" y="129.2">PET1-</text>
<text x="210" y="129.2">ALERT#</text>
<text x="224.2" y="130.9">64</text>
<text x="224.2" y="127.4">62</text>
<text x="184.5" y="134.4">65</text>
<text x="184.5" y="138">67</text>
<text x="190" y="132.7">GND</text>
<text x="190" y="136.2">PER1+</text>
<text x="207.8" y="136.2">PERST1#</text>
<text x="218.1" y="132.7">NC</text>
<text x="224.2" y="138">68</text>
<text x="224.2" y="134.4">66</text>
<text x="184.5" y="141.5">69</text>
<text x="190" y="139.7">PER1-</text>
<text x="190" y="143.3">GND</text>
<text x="205.2" y="139.7">CLKREQ1#</text>
<text x="205.4" y="143.3">PEWake1#</text>
<text x="224.2" y="141.5">70</text>
<text x="184.5" y="145">71</text>
<text x="184.5" y="148.6">73</text>
<text x="190" y="146.8">REFCLK1+</text>
<text x="215.4" y="146.8">3.3V</text>
<text x="224.2" y="148.6">74</text>
<text x="224.2" y="145">72</text>
<text x="184.5" y="152.1">75</text>
<text x="190" y="150.3">REFCLK1-</text>
<text x="190" y="153.8">GND</text>
<text x="215.4" y="150.3">3.3V</text>
<text x="199" y="160.2" transform="rotate(-90 199 160.2)">76</text>
<text x="213.1" y="160.2" transform="rotate(-90 213.1 160.2)">77</text>
<text x="141.3" y="190.9">49</text>
<text x="89.5" y="194.4">1</text>
<text x="89.5" y="197.9">2</text>
<text x="93" y="196.2">VSUS33</text>
<text x="129.6" y="196.2">GPIO7</text>
<text x="135.9" y="192.7">EP</text>
<text x="141.3" y="197.9">47</text>
<text x="141.3" y="194.4">48</text>
<text x="89.5" y="201.5">3</text>
<text x="93" y="199.7">PE_RST_OUT#</text>
<text x="93" y="203.2">PE_RST#</text>
<text x="129.6" y="203.2">GPIO5</text>
<text x="129.6" y="199.7">GPIO6</text>
<text x="141.3" y="201.5">46</text>
<text x="89.5" y="205">4</text>
<text x="89.5" y="208.5">5</text>
<text x="93" y="206.8">GPIO0</text>
<text x="89.5" y="212.1">6</text>
<text x="89.5" y="215.6">7</text>
<text x="93" y="210.3">GPIO2</text>
<text x="93" y="213.8">MSCL</text>
<text x="129.3" y="213.8">TXN_0</text>
<text x="141.3" y="215.6">42</text>
<text x="141.3" y="212.1">43</text>
<text x="89.5" y="219.1">8</text>
<text x="93" y="217.3">MSDA</text>
<text x="93" y="220.9">GPIO4</text>
<text x="129.7" y="217.3">TXP_0</text>
<text x="89.5" y="222.6">9</text>
<text x="93" y="224.4">TEST_EN</text>
<text x="129" y="224.4">RXN_0</text>
<text x="129.5" y="227.9">RXP_0</text>
<text x="141.3" y="226.2">39</text>
<text x="141.3" y="222.6">40</text>
<text x="87.5" y="233.2">12</text>
<text x="141.3" y="233.2">37</text>
<text x="93" y="235">REXT1</text>
<text x="129.4" y="235">REXT2</text>
<text x="87.5" y="243.8">15</text>
<text x="93" y="245.6">TXP_5</text>
<text x="123.3" y="242">PECLKN_0</text>
<text x="123.8" y="245.6">PECLKP_0</text>
<text x="141.3" y="243.8">34</text>
<text x="141.3" y="240.3">35</text>
<text x="87.5" y="247.3">16</text>
<text x="87.5" y="250.9">17</text>
<text x="93" y="249.1">TXN_5</text>
<text x="123.3" y="249.1">PECLKN_7</text>
<text x="141.3" y="250.9">32</text>
<text x="141.3" y="247.3">33</text>
<text x="87.5" y="254.4">18</text>
<text x="93" y="252.6">RXP_5</text>
<text x="93" y="256.2">RXN_5</text>
<text x="123.8" y="252.6">PECLKP_7</text>
<text x="141.3" y="257.9">30</text>
<text x="87.5" y="261.4">20</text>
<text x="93" y="263.2">PECLKP_5</text>
<text x="129" y="259.7">RXN_7</text>
<text x="129.5" y="263.2">RXP_7</text>
<text x="141.3" y="261.4">29</text>
<text x="87.5" y="265">21</text>
<text x="93" y="266.7">PECLKN_5</text>
<text x="129.3" y="266.7">TXN_7</text>
<text x="141.3" y="268.5">27</text>
<text x="141.3" y="265">28</text>
<text x="87.5" y="272">23</text>
<text x="93" y="273.8">GPIO1</text>
<text x="129.7" y="270.3">TXP_7</text>
<text x="141.3" y="275.6">25</text>
<text x="129.6" y="277.3">GPIO3</text>
</g>
<g font-size="3.2" fill="#f00">
<text x="128.7" y="206.8">VDD12</text>
<text x="141.3" y="208.5">44</text>
<text x="141.3" y="205">45</text>
<text x="126.5" y="210.3">VDDA33</text>
<text x="87.5" y="226.2">10</text>
<text x="93" y="227.9">VDDA33</text>
<text x="87.5" y="229.7">11</text>
<text x="93" y="231.5">VDD12</text>
<text x="128.7" y="231.5">VDD12</text>
<text x="141.3" y="229.7">38</text>
<text x="87.5" y="236.7">13</text>
<text x="93" y="238.5">VCC12</text>
<text x="129.2" y="238.5">VCC12</text>
<text x="141.3" y="236.7">36</text>
<text x="87.5" y="240.3">14</text>
<text x="93" y="242">VDDA33</text>
<text x="87.5" y="257.9">19</text>
<text x="128.7" y="256.2">VDD12</text>
<text x="141.3" y="254.4">31</text>
<text x="93" y="259.7">VDD12</text>
<text x="87.5" y="268.5">22</text>
<text x="87.5" y="275.6">24</text>
<text x="93" y="270.3">VCC12</text>
<text x="126.5" y="273.8">VDDA33</text>
<text x="141.3" y="272">26</text>
<text x="93" y="277.3">VCC33</text>
</g>
<g font-size="3.2">
<text x="130.4" y="220.9">GNDA</text>
<text x="141.3" y="219.1">41</text>
</g>
<g font-size="2.5" fill="#00f">
<text x="315.7" y="53.3">75</text>
<text x="315.7" y="56.8">73</text>
<text x="321.7" y="58.2">GND</text>
<text x="321.7" y="54.7">GND</text>
<text x="354.2" y="58.2">+3.3V</text>
<text x="365.5" y="56.8">74</text>
<text x="315.7" y="60.4">71</text>
<text x="321.7" y="61.8">GND</text>
<text x="354.2" y="65.3">+3.3V</text>
<text x="354.2" y="61.8">+3.3V</text>
<text x="365.5" y="63.9">70</text>
<text x="365.5" y="60.4">72</text>
<text x="351.4" y="68.8">SUSCLK</text>
<text x="365.5" y="67.4">68</text>
<text x="315.7" y="88.6">55</text>
<text x="315.7" y="85.1">57</text>
<text x="321.7" y="86.5">GND</text>
<text x="321.9" y="90">REFCLK+</text>
<text x="353.5" y="89.3">RSRVD</text>
<text x="353.5" y="85.8">RSRVD</text>
<text x="365.5" y="88.6">56</text>
<text x="365.5" y="85.1">58</text>
<text x="315.7" y="95.6">51</text>
<text x="315.7" y="92.1">53</text>
<text x="322.4" y="93.5">REFCLK-</text>
<text x="349.2" y="92.8">PEWake #</text>
<text x="365.5" y="95.6">52</text>
<text x="365.5" y="92.1">54</text>
<text x="315.7" y="99.2">49</text>
<text x="321.8" y="100.6">PETp0</text>
<text x="322.4" y="97">GND</text>
<text x="348.5" y="96.3">CLKREQ #</text>
<text x="350.7" y="100.6">PERST #</text>
<text x="365.5" y="99.2">50</text>
<text x="315.7" y="106.2">45</text>
<text x="315.7" y="102.7">47</text>
<text x="321.4" y="104.1">PETn0</text>
<text x="322.1" y="107.3">GND</text>
<text x="315.7" y="113.3">41</text>
<text x="315.7" y="109.7">43</text>
<text x="321.6" y="111.2">PERp0</text>
<text x="315.7" y="116.8">39</text>
<text x="321.2" y="114.7">PERn0</text>
<text x="321.7" y="118.2">GND</text>
<text x="315.7" y="123.9">35</text>
<text x="315.7" y="120.3">37</text>
<text x="321.8" y="125.3">PETn1</text>
<text x="321.8" y="121.7">PETp1</text>
<text x="352.8" y="121.7">DEVSLP</text>
<text x="365.5" y="120.3">38</text>
<text x="315.7" y="130.9">31</text>
<text x="315.7" y="127.4">33</text>
<text x="321.7" y="128.8">GND</text>
<text x="315.7" y="138">27</text>
<text x="315.7" y="134.4">29</text>
<text x="321.6" y="135.9">PERn1</text>
<text x="321.6" y="132.3">PERp1</text>
<text x="315.7" y="141.5">25</text>
<text x="321.7" y="139.4">GND</text>
<text x="321.8" y="142.9">PETp2</text>
<text x="315.7" y="148.6">21</text>
<text x="315.7" y="145">23</text>
<text x="321.7" y="150">GND</text>
<text x="321.8" y="146.4">PETn2</text>
<text x="315.7" y="155.6">17</text>
<text x="315.7" y="152.1">19</text>
<text x="321.6" y="153.5">PERp2</text>
<text x="365.5" y="155.6">18</text>
<text x="315.7" y="159.1">15</text>
<text x="321.6" y="157">PERn2</text>
<text x="321.7" y="160.5">GND</text>
<text x="354.2" y="160.5">+3.3V</text>
<text x="354.2" y="157">+3.3V</text>
<text x="365.5" y="159.1">16</text>
<text x="315.7" y="166.2">11</text>
<text x="315.7" y="162.7">13</text>
<text x="321.8" y="167.6">PETn3</text>
<text x="321.8" y="164.1">PETp3</text>
<text x="354.2" y="167.6">+3.3V</text>
<text x="354.2" y="164.1">+3.3V</text>
<text x="365.5" y="166.2">12</text>
<text x="365.5" y="162.7">14</text>
<text x="315.7" y="173.2">7</text>
<text x="315.7" y="169.7">9</text>
<text x="321.7" y="171.1">GND</text>
<text x="347.8" y="171.1">DAS/DSS #</text>
<text x="365.5" y="169.7">10</text>
<text x="315.7" y="176.8">5</text>
<text x="321.6" y="178.2">PERn3</text>
<text x="321.6" y="174.7">PERp3</text>
<text x="315.7" y="183.8">1</text>
<text x="315.7" y="180.3">3</text>
<text x="321.7" y="185.2">GND</text>
<text x="321.7" y="181.7">GND</text>
<text x="355.6" y="185.2">+3.3V</text>
<text x="355.6" y="181.7">+3.3V</text>
<text x="367.1" y="183.8">2</text>
<text x="367.1" y="180.3">4</text>
</g>
<g font-size="2.5" fill="#333">
<text x="315.7" y="67.4">67</text>
<text x="323.4" y="68.8">N/C</text>
<text x="358.4" y="107.6">N/C</text>
<text x="358.4" y="104.1">N/C</text>
<text x="365.5" y="106.2">46</text>
<text x="365.5" y="102.7">48</text>
<text x="358.4" y="111.2">N/C</text>
<text x="365.5" y="113.3">42</text>
<text x="365.5" y="109.7">44</text>
<text x="358.4" y="118.2">N/C</text>
<text x="358.4" y="114.7">N/C</text>
<text x="365.5" y="116.8">40</text>
<text x="357.7" y="125.3">N/C</text>
<text x="365.5" y="123.9">36</text>
<text x="357.7" y="128.8">N/C</text>
<text x="365.5" y="130.9">32</text>
<text x="365.5" y="127.4">34</text>
<text x="357.7" y="135.9">N/C</text>
<text x="357.7" y="132.3">N/C</text>
<text x="365.5" y="138">28</text>
<text x="365.5" y="134.4">30</text>
<text x="357.7" y="142.9">N/C</text>
<text x="357.7" y="139.4">N/C</text>
<text x="365.5" y="141.5">26</text>
<text x="357.7" y="150">N/C</text>
<text x="357.7" y="146.4">N/C</text>
<text x="365.5" y="148.6">22</text>
<text x="365.5" y="145">24</text>
<text x="357.7" y="153.5">N/C</text>
<text x="365.5" y="152.1">20</text>
<text x="367.1" y="173.2">8</text>
<text x="357.7" y="178.2">N/C</text>
<text x="357.7" y="174.7">N/C</text>
<text x="367.1" y="176.8">6</text>
</g>
<g font-size="1.8" fill="#00f">
<text x="315.7" y="63.9">69</text>
<text x="323.9" y="64.6">PEDET(NC-PCIe)</text>
<text x="334.4" y="77.6">Mechanical KEY</text>
</g>
</svg>
